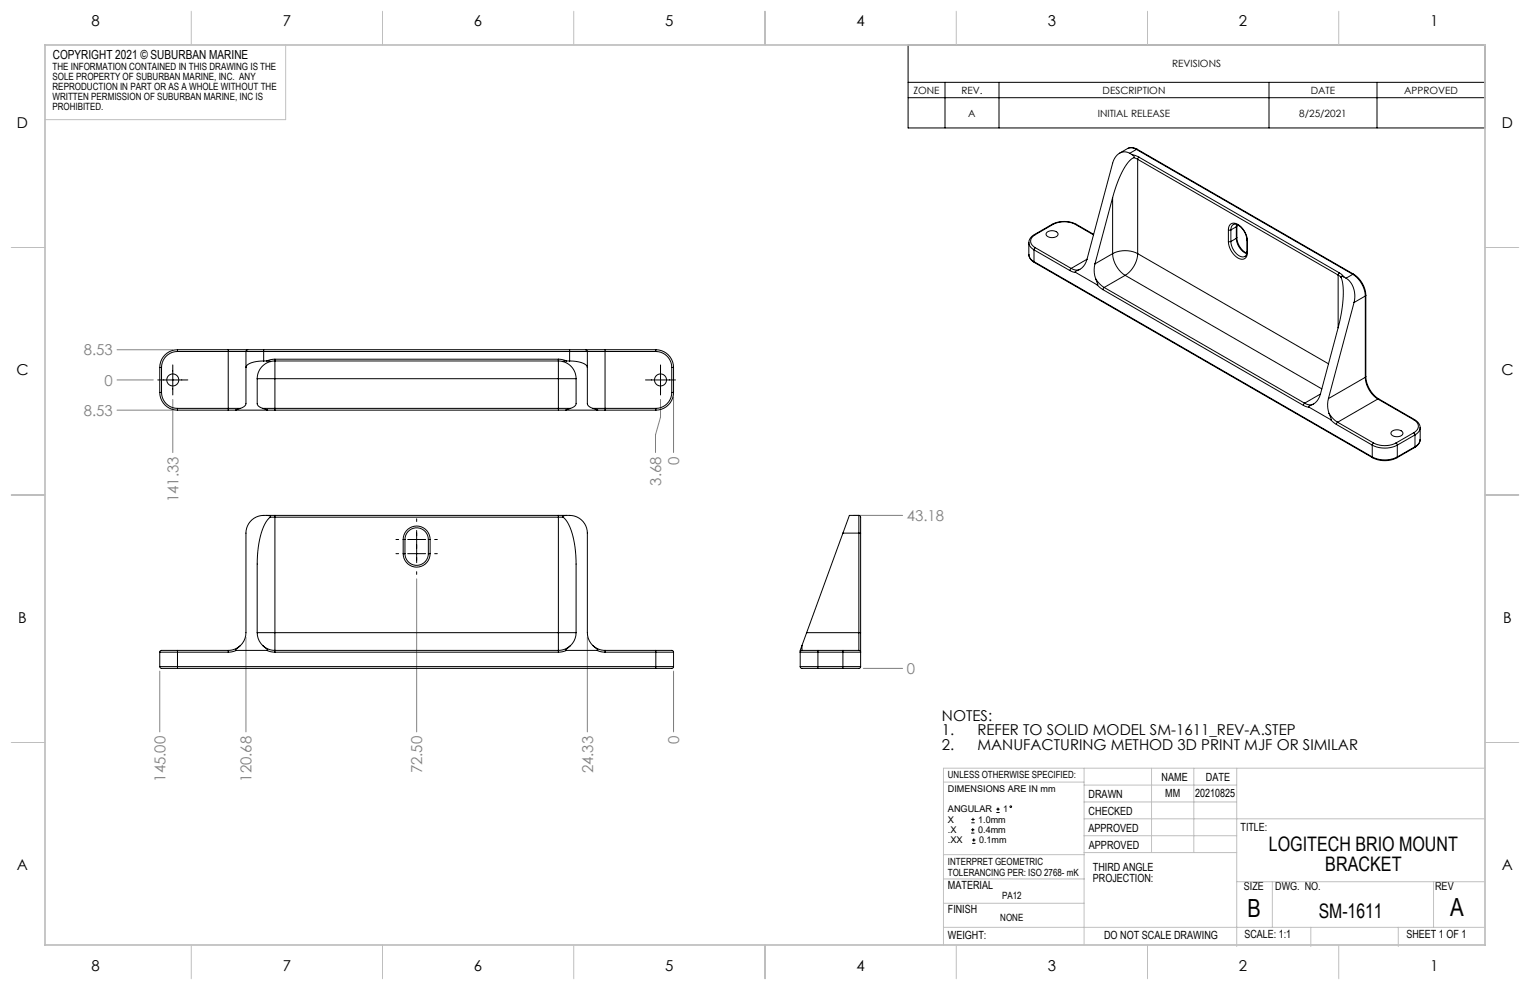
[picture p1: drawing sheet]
<svg xmlns="http://www.w3.org/2000/svg" width="432mm" height="279mm" viewBox="0 0 432 279" stroke-linecap="round" stroke-linejoin="round" font-family="sans-serif">
<g fill="none" stroke="#000" stroke-width=".28">
<path d="M256.3 12.7h162.8v23.4h-162.8zM256.3 23.2h162.8M256.3 27.6h162.8M266.7 23.2v12.9M281.9 23.2v12.9M358.1 23.2v12.9M388.6 23.2v12.9M314 55.8l-5 18.7M314 55.8v15.8M318.2 41.9a2.41 2.41 0 0 1 2.5 .3M318.2 41.9l-2.2 1.3M318.2 41.9l1.5-.2 1.3 .4"/>
<path d="M318.8 43.3a3.2 3.2 0 0 0-4.6 2.1l-7.4 27.8M318.8 43.3l.7 .3M319.5 43.6l1.9 .8M319.5 43.6l.6 .6-.1 .3M320 44.5a10.9 10.9 0 0 0-4.2 5.9l-1.8 5.4M320 44.5l1.1 .5M320.7 42.2l-1.9 1.1M320.7 42.2l61.1 35.2M321 42.1l-.3 .1M321 42.1l61 35.3M321.1 45l56.5 32.6M321.1 45v26.6"/>
<path d="M321.4 44.4l-.3 .6M321.4 44.4l56.6 32.6M290.4 68.5v3.4M290.4 71.9l.5 1.2 .9 .7M290.4 71.9l.3 1.1 1.2 1.1M291.8 73.8l.1 .3M291.8 73.8l95.5 55.2M291.8 70.5v3.3M291.8 70.5l10.2 5.9M291.9 66.2a2.29 2.29 0 0 0-1.5 2.1 2.29 2.29 0 0 0 1.4 2.2M291.9 66.2h.3M291.9 74.1l95.5 55.1"/>
<path d="M292.2 69.9l-.4 .6M292.2 66.2a1.94 1.94 0 0 0-1.3 1.9 1.94 1.94 0 0 0 1.3 1.8M292.2 69.9l10.1 5.9M295.5 65.5a2.11 2.11 0 0 1 3.1 .6 2.01 2.01 0 0 1-3.4 .1zM296.9 63.3a7.5 7.5 0 0 1 6.9 0M296.9 63.3l.3 .1M296.9 63.3l-5 2.9M297.2 63.4a7 7 0 0 1 6.3 0M297.2 63.4l-5 2.8M302 76.4l1.6 .5M302.3 75.8a2.55 2.55 0 0 0 2.4 .2M302.3 75.8l-.3 .6"/>
<path d="M303.5 63.4l5.1 2.9M303.6 76.9l6 3.5M303.8 63.3l-.3 .1M303.8 63.3l4.8 2.8M304.7 76l-1.2 .6 .1 .3M306.8 73.2a4.6 4.6 0 0 1-2.1 2.8M306.8 73.2l-4.5 2.6M309 74.5l-.2 1.6 .4 2.5M309.2 78.6l.6 1.7-.2 .1M309.2 78.6a7.2 7.2 0 0 0 2.4 2.5M314 71.6a7.8 7.8 0 0 1 7.1 0M314 71.6a7.8 7.8 0 0 0 3.5 6.1"/>
<path d="M314 71.6l-5 2.9M317.5 77.7l-5.9 3.4M317.5 77.7l55.5 32.1M321.1 71.6a7.8 7.8 0 0 1-3.6 6.1M321.1 71.6l53.8 31.1M346.7 68.2a5.1 5.1 0 0 0 4 5 1.65 1.65 0 0 0 1.4-1.9M346.7 64.9a1.74 1.74 0 0 1 1.1-1.9 1.74 1.74 0 0 1 2 .7 6 6 0 0 1 2.3 4.3M346.7 64.9h.7M346.7 68.2h.7M346.7 64.9v3.3M347.4 64.9a1.36 1.36 0 0 1 .8-1.6 1.36 1.36 0 0 1 1.6 .5 5.5 5.5 0 0 1 2.1 4M347.4 68.2a4.6 4.6 0 0 0 3.4 4.3l.6-.1"/>
<path d="M347.4 64.9v3.3M348.9 67.3a4.9 4.9 0 0 0 3 4.3M348.9 64l-1.5 .9M348.9 67.3l-1.5 .9M348.9 64v3.3M349 63.3l-.1 .7M349.1 67.1a5.3 5.3 0 0 0 2.8 4.4M349.1 63.8l-.2 .2M349.1 67.1l-.2 .2M349.1 63.8v3.3M349.1 63.4v.4M351.9 71.1l-.2 .8-.3 .5"/>
<path d="M351.9 67.8l.2 .2M351.9 71.1l.2 .2M351.9 67.8v3.3M352.1 68v3.3M377.6 77.6l.9 .6M377.6 77.6v14.9M378 77l1.3 1.2M378 77l-.4 .6M378.5 78.2a25.1 25.1 0 0 1-.6 13.2l-.3 1.1M379.3 78.2l-.8-.3v.3M379.3 78.2l.6 .3M379.9 78.5a6.3 6.3 0 0 1 2.2 6.9"/>
<path d="M381.8 77.4a7.8 7.8 0 0 1 3.5 6.1M381.8 77.4l-1.9 1.1M382 77.4a7.5 7.5 0 0 1 3.5 5.9M382 77.4h-.2M50.1 99.2a4.5 4.5 0 0 0-4.5 4.5M50.1 98.7a5 5 0 0 0-5 5M50.1 98.7v.5M50.1 99.2h14.3M50.1 98.7h14.3M64.4 99.2h5M64.4 98.7v.5M64.4 98.7h5.5"/>
<path d="M64.4 99.2v16.1M69.4 99.2v14.7l-.6 .9-.9 .5M69.4 99.2h5M69.9 98.7l-.3 .1-.2 .4M69.9 98.7h4.5M74.4 98.7v.5M74.4 99.2v2.7M74.4 99.2h86.4M74.4 98.7h86.4M160.8 99.2h5M160.8 98.7v.5M160.8 98.7h4.5"/>
<path d="M160.8 99.2v2.7M165.3 98.7l.3 .1 .2 .4M165.3 98.7h5.5M165.8 99.2v14.7l.2 .6 1.3 .8M165.8 99.2h5M170.8 98.7v.5M170.8 99.2h14.3M170.8 98.7h14.3M170.8 99.2v16.1M185.1 99.2a4.5 4.5 0 0 1 4.5 4.5M185.1 98.7v.5M185.1 98.7a5 5 0 0 1 5 5"/>
<path d="M309.6 80.4l1.7 1.3M311.3 81.7l56.5 32.7M311.6 81.1l-.3 .6M311.6 81.1l56.6 32.7M377.6 92.5l-4.9 18.7M382.1 85.4l-7.2 27.1M385.3 83.5l-3.2 1.9M385.3 83.5v23M385.5 83.3l-.2 .2M385.5 83.3v23M44.5 107.2h8.5M45.1 103.7h.5"/>
<path d="M45.1 110.8h.5M45.1 110.8a5 5 0 0 0 5 5M45.1 103.7v7.1M45.6 110.8a4.5 4.5 0 0 0 4.5 4.5M45.6 103.7v7.1M48.8 103v8.5M50.1 115.3v.5M50.1 115.8h14.3M50.1 115.3h14.3M64.4 115.3h3.5M64.4 115.8h2.3M64.4 115.3v.5"/>
<path d="M66.7 115.8h8.6M67.9 115.3l-1.4 .4 .2 .1M72.6 106.9v7l.2 .6 1.3 .8M72.6 106.9h5M74.1 115.3l1.4 .4-.2 .1M74.1 115.3h3.5M74.4 101.9a5.9 5.9 0 0 0-4.9 1.5l-.1 .3M74.4 101.9h.9M75.3 101.9l.9 .2M75.3 115.8h2.3M76.2 102.1a5 5 0 0 0-3.6 4.8M77.6 101.4l-2.3 .5"/>
<path d="M77.6 101.4v.5M77.6 101.9l-1.4 .2M77.6 101.9v5M77.6 115.3v.5M77.6 106.9v8.4M77.6 101.9h80M77.6 115.8h80M77.6 101.4h80M77.6 106.9h80M77.6 115.3h80M157.6 101.9l1.3 .2M157.6 101.4v.5"/>
<path d="M157.6 101.4l2.3 .5M157.6 101.9v5M157.6 106.9h5M157.6 115.3h3.4M157.6 115.8h2.3M157.6 115.3v.5M157.6 106.9v8.4M158.9 102.1a5 5 0 0 1 3.7 4.8M159.9 101.9l-1 .2M159.9 101.9h.9M159.9 115.8h8.6M160.8 101.9a5.9 5.9 0 0 1 4.9 1.5l.1 .3"/>
<path d="M161 115.3l-1.4 .4 .3 .1M162.6 106.9v7l-.6 .9-1 .5M167.3 115.3l1.4 .4-.2 .1M167.3 115.3h3.5M168.5 115.8h2.3M170.8 115.3v.5M170.8 115.8h14.3M170.8 115.3h14.3M182.2 107.2h8.5M185.1 115.3v.5M186.4 103v8.5M189.6 103.7h.5"/>
<path d="M189.6 110.8a4.5 4.5 0 0 1-4.5 4.5M189.6 110.8h.5M189.6 103.7v7.1M190.1 110.8a5 5 0 0 1-5 5M190.1 103.7v7.1M367.8 114.4l1.7 .5M368.2 113.8a2.55 2.55 0 0 0 2.4 .3M368.2 113.8l-.4 .6M369.5 114.9l6 3.5M370.6 114.1l-1.2 .6 .1 .2M372.7 111.2l-4.5 2.6M372.7 111.2a4.6 4.6 0 0 1-2.1 2.9"/>
<path d="M374.9 112.5l-.2 1.6 .4 2.5M375.1 116.6l.6 1.7-.2 .1M375.1 116.6a7.2 7.2 0 0 0 2.4 2.6M375.5 118.4l1.7 1.4M377.2 119.8l10.1 5.8M377.5 119.2l-.3 .6M377.5 119.2l10.1 5.8M385.3 106.5a7.8 7.8 0 0 0 3.6 6.1M385.3 106.5l-10.4 6M385.5 106.3a8.1 8.1 0 0 0 3.6 6.3M385.5 106.3l-.2 .2M388.9 112.6l10.1 5.9"/>
<path d="M388.9 112.6l-11.4 6.6M389.1 112.6h-.2M389.1 112.6l10.1 5.8M399 118.5a1.94 1.94 0 0 1 1.3 1.8 1.94 1.94 0 0 1-1.3 1.8M399.2 118.4l1.2 1.1 .4 1.2M399.2 118.4l-.2 .1M387.3 125.6a7.8 7.8 0 0 0 7.1 0M387.3 129a7.8 7.8 0 0 0 7.1 0M387.3 129l.1 .2M387.3 125.6v3.4M387.4 129.2a7.5 7.5 0 0 0 6.8 0M387.6 125a7 7 0 0 0 6.4 0"/>
<path d="M387.6 125l-.3 .6M392.8 121.7a2.11 2.11 0 0 1 3.1 .5 2.01 2.01 0 0 1-3.3 .2zM394 125l.4 .6M394.4 129l-.2 .2M394.4 125.6v3.4M399 122.1l.3 .6M399 122.1l-5 2.9M399.2 126.3l-5 2.9M399.3 126.1l-.1 .2M399.3 122.7l-4.9 2.9M399.3 122.7v3.4M399.3 126.1l-4.9 2.9"/>
<path d="M400.8 124l-.5 1.4-1.1 .9M400.8 120.7a2.42 2.42 0 0 1-1.5 2M400.8 124a2.41 2.41 0 0 1-1.5 2.1M400.8 120.7v3.3M75.3 145.5a5.1 5.1 0 0 0-5.9 5v28.1a5 5 0 0 1-1.5 3.6M75.3 145.5l1 .1v.4M75.3 145.5h2.3M76.3 146a12.5 12.5 0 0 0-3.3 7.4l-.4 4.6v20.6M76.3 146h1.3M77.6 145.5v.5M77.6 145.5h80M77.6 146v32.6"/>
<path d="M77.6 146h80M111.7 156.3h.8M111.7 152.3h.8M113.8 156.3a3.8 3.8 0 0 0 3.8 3.8 3.8 3.8 0 0 0 3.8-3.8M113.8 152.3a3.8 3.8 0 0 1 3.8-3.8 3.8 3.8 0 0 1 3.8 3.8M113.8 156.3h.5M113.8 152.3h.5M113.8 152.3v4M114.3 152.3a3.3 3.3 0 0 1 3.3-3.3 3.3 3.3 0 0 1 3.3 3.3M114.3 156.3a3.3 3.3 0 0 0 3.3 3.3 3.3 3.3 0 0 0 3.3-3.3M114.3 152.3v4M115 156.3h5.1"/>
<path d="M115 152.3h5.1M117.6 146.4v.8M117.6 149.7v9.1M120.9 152.3h.5M120.9 156.3h.5M120.9 152.3v4M121.4 152.3v4M122.7 156.3h.7M122.7 152.3h.7M157.6 146h1.3M157.6 145.5v.5M157.6 145.5h2.3"/>
<path d="M157.6 146v32.6M158.9 146a12.5 12.5 0 0 1 3.2 7.4l.5 4.6v20.6M159.9 145.5l-1 .2v.3M159.9 145.5a5.1 5.1 0 0 1 5.9 5v28.1a5 5 0 0 0 1.5 3.6M237.9 150.5h4.5M237.9 150.5l-10.2 28.1M242.4 145.5v5M242.4 145.5l.5 .4v4.6M242.4 150.5h.5M242.4 145.5h-2.7l-1.8 5M242.4 150.5v28.1M242.9 150.5v28.1"/>
<path d="M72.6 178.6a5 5 0 0 0 1.5 3.6M72.6 178.6h5M77.6 178.6v5M77.6 178.6h80M117.6 161.3v.8M157.6 178.6h5M157.6 178.6v5M162.6 178.6a5 5 0 0 1-1.6 3.6M227.7 178.6l-1.4 3.6M227.7 178.6h14.7M242.4 178.6v5M242.4 178.6h.5"/>
<path d="M242.9 178.6v5.5M45.1 184.1h5M45.1 188.1l.4 .5h4.6M45.1 188.1h5M45.1 184.1v4M50.1 183.6h-4.6l-.4 .5M50.1 183.6v.5M50.1 188.1v.5M50.1 183.6h14.3M50.1 184.1h14.3M50.1 188.1h135M50.1 188.6h135"/>
<path d="M50.1 184.1v4M64.4 183.6v.5M66.7 183.6l-2.3 .5M66.7 183.6h8.6M67.9 182.2l-1.4 1.2 .2 .2M67.9 182.2a5 5 0 0 1-3.5 1.4M74.1 182.2l1.4 1.1-.2 .3M74.1 182.2a5 5 0 0 0 3.5 1.4M75.3 183.6l2.3 .5M77.6 183.6v.5M77.6 183.6h80M77.6 184.1h80"/>
<path d="M157.6 183.6v.5M159.9 183.6l-2.3 .5M159.9 183.6h8.6M161 182.2a5 5 0 0 1-3.4 1.4M161 182.2l-1.3 1.2 .2 .2M167.3 182.2l1.3 1.1-.1 .3M167.3 182.2a5 5 0 0 0 3.5 1.4M168.5 183.6l2.3 .5M170.8 183.6v.5M170.8 183.6h14.3M170.8 184.1h14.3M185.1 183.6v.5"/>
<path d="M185.1 188.1h5M185.1 188.1v.5M185.1 184.1h5M185.1 183.6h4.6l.4 .5M185.1 184.1v4M190.1 188.1l-.4 .5h-4.6M190.1 184.1v4M225.8 188.1h5M225.8 188.1l.2 .4 .3 .1h4.5M225.8 184.1h5M225.8 184.1v4M226.3 183.6h4.5"/>
<path d="M226.3 183.6l-.3 .1-.2 .4M226.3 182.2v1.4M226.3 182.2l-.5 1.9M230.8 188.1v.5M230.8 183.6v.5M230.8 183.6h7.1M230.8 184.1h7.1M230.8 188.1h7.1M230.8 188.6h7.1M230.8 184.1v4M237.9 184.1h5M237.9 188.1h5"/>
<path d="M237.9 183.6h4.5M237.9 183.6v.5M237.9 188.1v.5M237.9 184.1v4M242.4 183.6l.3 .1 .2 .4M242.9 188.1l-.2 .4-.3 .1h-4.5M242.9 184.1v4M274.1 235.1h.9M274.1 234.2h.9M274.1 232.2h1M274.1 231.3h1M274.4 238h.9"/>
<path d="M274.4 237.1h.9M274.5 233.7v.9M274.6 230.8v.9M274.8 236.6v1M281.2 229.3h.9M281.2 228.4h.9M281.7 227.9v.9"/>
<circle cx="48.8" cy="107.2" r="1.7"/>
<circle cx="186.4" cy="107.2" r="1.7"/>
<circle cx="285.3" cy="227.7" r=".23"/>
</g>
<g fill="none" stroke="#808080" stroke-width=".28">
<path d="M33 98.7h15.8M33 107.2h10.3M33 115.8h15.8M48.8 112.7v15M186.4 112.7v5l-1.4 5v5M190.1 112v15.7M241 145.5h13.7M69.4 179.8v26.8M117.6 163.4v43.2M165.8 179.8v26.8M45.1 189.4v17.2M190.1 189.4v17.2"/>
<path d="M243.7 188.6h11"/>
</g>
<g fill="none" stroke="#c0c0c0" stroke-width=".28">
<path d="M54 3.2v9.5M80.6 12.7v21.1h-67.9M108 3.2v9.5M161.9 3.2v9.5M215.9 3.2v9.5M269.9 3.2v9.5M323.9 3.2v9.5M377.8 3.2v9.5M3.2 69.8h9.5M419.1 69.8h9.5M3.2 139.7h9.5M419.1 139.7h9.5"/>
<path d="M3.2 209.5h9.5M305.9 216.8v49.9M325 216.8v23.8M336.9 216.8v23.8M349 216.8v50.3M419.1 216.8h-152.8v49.9M419.1 209.5h9.5M266.3 220.7h39.6M305.9 231.1h113.2M305.9 226.3h43.1M305.9 221.6h43.1M305.9 235.9h43.1"/>
<path d="M266.3 254.9h39.6M266.3 248.1h39.8M266.3 241.2h39.8M305.9 240.6h43.1M349 248.8h70.1M359.1 248.8v12.9M404.6 248.8v12.9M54 266.7v9.5M108 266.7v9.5M161.9 266.7v9.5M215.9 266.7v9.5M266.3 261.7h39.6"/>
<path d="M269.9 266.7v9.5M306.1 261.7h113M323.9 266.7v9.5M369.9 261.7v5.4M377.8 266.7v9.5M394.6 261.7v5.4"/>
</g>
<path d="M12.7 12.7h406.4v254h-406.4z" fill="none" stroke="#c0c0c0" stroke-width=".5"/>
<g font-size="7.1">
<text x="352.1" y="258.9">B</text>
<text x="409.3" y="258.5">A</text>
</g>
<g font-size="5.6">
<text x="358.1" y="240.3">LOGITECH BRIO MOUNT</text>
<text x="374" y="245.9">BRACKET</text>
<text x="372.2" y="259.1">SM-1611</text>
</g>
<g font-size="4.2">
<text x="25.8" y="7.5">8</text>
<text x="79.8" y="7.5">7</text>
<text x="133.8" y="7.5">6</text>
<text x="187.7" y="7.5">5</text>
<text x="241.7" y="7.5">4</text>
<text x="295.7" y="7.5">3</text>
<text x="349.7" y="7.5">2</text>
<text x="403.6" y="7.5">1</text>
<text x="4.8" y="36">D</text>
<text x="423.9" y="36">D</text>
<text x="4.6" y="105.9">C</text>
<text x="423.7" y="105.9">C</text>
<text x="5.1" y="175.7">B</text>
<text x="424.2" y="175.7">B</text>
<text x="265.9" y="203.4">NOTES:</text>
<text x="265.9" y="207.6">1.</text>
<text x="275.8" y="207.6">REFER TO SOLID MODEL SM-1611_REV-A.STEP</text>
<text x="265.9" y="211.7">2.</text>
<text x="275.8" y="211.7">MANUFACTURING METHOD 3D PRINT MJF OR SIMILAR</text>
<text x="4.8" y="245.6">A</text>
<text x="423.9" y="245.6">A</text>
<text x="25.8" y="274.2">8</text>
<text x="79.8" y="274.2">7</text>
<text x="133.8" y="274.2">6</text>
<text x="187.7" y="274.2">5</text>
<text x="241.7" y="274.2">4</text>
<text x="295.7" y="274.2">3</text>
<text x="349.7" y="274.2">2</text>
<text x="403.6" y="274.2">1</text>
</g>
<g font-size="4.2" fill="#808080">
<text x="23.7" y="100.3">8.53</text>
<text x="29.5" y="108.8">0</text>
<text x="23.7" y="117.4">8.53</text>
<text x="191.7" y="131.2" transform="rotate(-90 191.7 131.2)">0</text>
<text x="186.6" y="137.1" transform="rotate(-90 186.6 137.1)">3.68</text>
<text x="50.4" y="141.8" transform="rotate(-90 50.4 141.8)">141.33</text>
<text x="255.9" y="147.1">43.18</text>
<text x="255.9" y="190.2">0</text>
<text x="191.7" y="210.1" transform="rotate(-90 191.7 210.1)">0</text>
<text x="46.7" y="220.6" transform="rotate(-90 46.7 220.6)">145.00</text>
<text x="71" y="220.6" transform="rotate(-90 71 220.6)">120.68</text>
<text x="119.2" y="218.3" transform="rotate(-90 119.2 218.3)">72.50</text>
<text x="167.4" y="218.3" transform="rotate(-90 167.4 218.3)">24.33</text>
</g>
<text font-size="3.5" x="14.9" y="16.6">COPYRIGHT 2021 © SUBURBAN MARINE</text>
<g font-size="3.2">
<text x="327.8" y="220.4">NAME</text>
<text x="340.3" y="220.5">DATE</text>
<text x="307.2" y="225.2">DRAWN</text>
<text x="328.9" y="224.9">MM</text>
<text x="337.3" y="225">20210825</text>
<text x="307.2" y="230.1">CHECKED</text>
<text x="307.2" y="234.7">APPROVED</text>
<text x="307.3" y="239.5">APPROVED</text>
<text x="350.1" y="234.4">TITLE:</text>
<text x="308.4" y="245.9">THIRD ANGLE</text>
<text x="267.5" y="250.9">MATERIAL</text>
<text x="308.4" y="249">PROJECTION:</text>
<text x="351.1" y="251.2">SIZE</text>
<text x="359.9" y="251.3">DWG. NO.</text>
<text x="405" y="251.3">REV</text>
<text x="267.5" y="257.7">FINISH</text>
<text x="267.5" y="265">WEIGHT:</text>
<text x="311.6" y="264.9">DO NOT SCALE DRAWING</text>
<text x="351.2" y="264.8">SCALE: 1:1</text>
<text x="396.9" y="264.8">SHEET 1 OF 1</text>
</g>
<g font-size="2.8">
<text x="14.8" y="19.8">THE INFORMATION CONTAINED IN THIS DRAWING IS THE</text>
<text x="14.8" y="22.6">SOLE PROPERTY OF SUBURBAN MARINE, INC. ANY</text>
<text x="330.8" y="19">REVISIONS</text>
<text x="14.8" y="25.4">REPRODUCTION IN PART OR AS A WHOLE WITHOUT THE</text>
<text x="14.8" y="28.3">WRITTEN PERMISSION OF SUBURBAN MARINE, INC IS</text>
<text x="257.8" y="26.5">ZONE</text>
<text x="271.3" y="26.5">REV.</text>
<text x="311.2" y="26.5">DESCRIPTION</text>
<text x="369.9" y="26.5">DATE</text>
<text x="396.3" y="26.5">APPROVED</text>
<text x="14.8" y="31.1">PROHIBITED.</text>
<text x="273.3" y="32.9">A</text>
<text x="309.8" y="32.9">INITIAL RELEASE</text>
<text x="366.7" y="32.9">8/25/2021</text>
<text x="267.5" y="219.6">UNLESS OTHERWISE SPECIFIED:</text>
<text x="267.5" y="244.1">INTERPRET GEOMETRIC</text>
<text x="267.5" y="247.2">TOLERANCING PER: ISO 2768- mK</text>
<text x="282.8" y="253.6">PA12</text>
<text x="282.3" y="260">NONE</text>
</g>
<g font-size="2.6">
<text x="267.5" y="223.4">DIMENSIONS ARE IN mm</text>
<text x="267.5" y="229.2">ANGULAR</text>
<text x="267.5" y="232.2">X</text>
<text x="276.1" y="232.2">1.0mm</text>
<text x="283.2" y="229.2">1</text>
<text x="267.5" y="238">.XX</text>
<text x="267.5" y="235.1">.X</text>
<text x="276" y="235.1">0.4mm</text>
<text x="276.3" y="238">0.1mm</text>
</g>
</svg>
